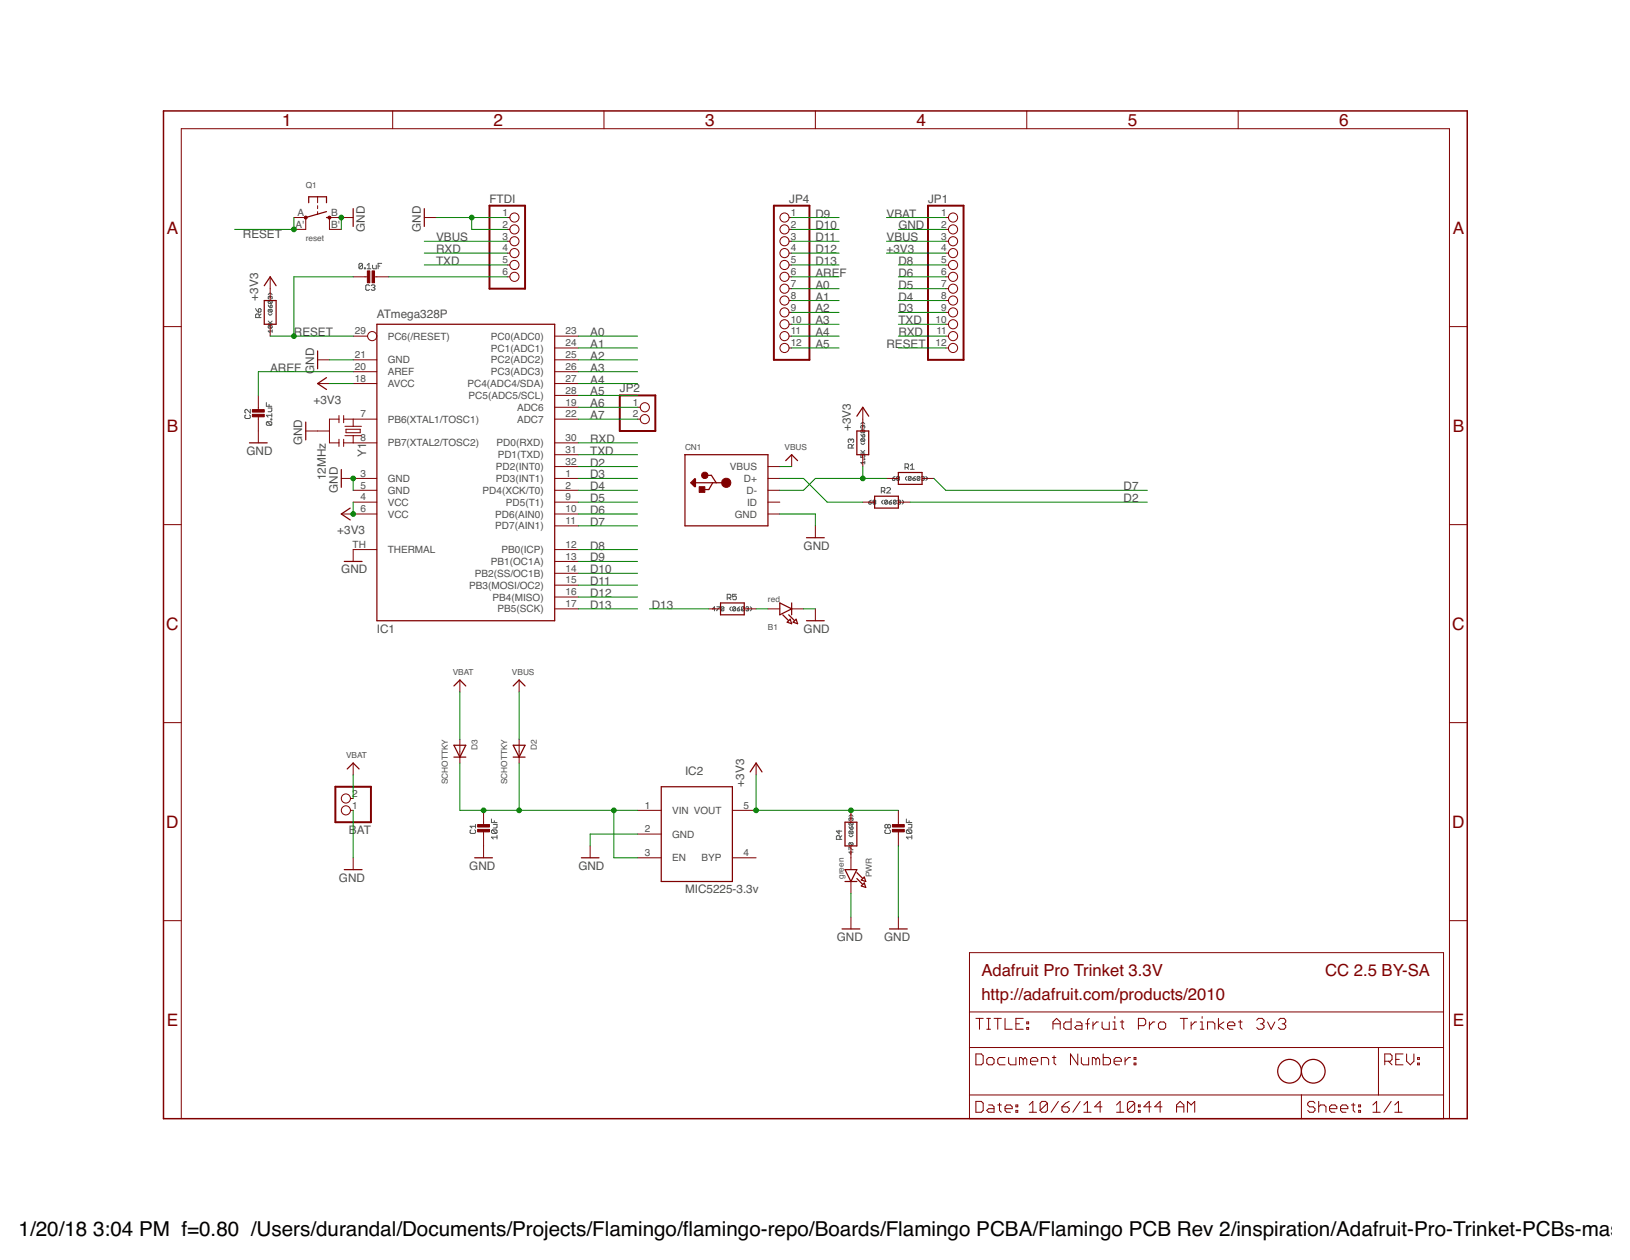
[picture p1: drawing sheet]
<svg xmlns="http://www.w3.org/2000/svg" width="279mm" height="216mm" viewBox="0 0 279 216" stroke-linecap="round" stroke-linejoin="round" font-family="sans-serif">
<g fill="none" stroke="#505050" stroke-width=".17">
<path d="M43.8 52.9l.5 .6M44.3 53l.3-.1 .1 .1v.3l-.1 .2h-.3zM44.4 54.4v-.4l-.1-.2h-.3l-.2 .2v.4h.9M44.7 53.8l-.3 .3M46 55.5h.7M46 55l.4 .5M46 53.7l.2 .3h.2l.3-.3M46 52.3l.3 .4M46 50.5l.2-.3h.2l.3 .3M46.1 51.5h.4l.2 .1-.2 .4M46.1 53h.4l.2 .1-.2 .4M46.1 55.8h.4l.2 .1-.2 .3"/>
<path d="M46.1 55.8l-.1 .3 .5 .1M46.1 51.5l-.1 .1 .1 .4h.4M46.1 53l-.1 .1 .1 .4h.4M46.1 55.8l.4 .4M46.1 53l.4 .5M46.1 51.5l.4 .5M46.3 50.9l.1-.1 .3 .1-.2 .3M46.3 50.9l-.1-.1-.2 .1 .1 .3M46.3 50.9v.1M46.4 52.3l.3 .1-.2 .3h-.2zM46.7 56.7h-.7l.2 .3M46.7 56.5v.5"/>
<path d="M46.7 55l-.4 .4M62.1 45.3l-.1-.2h-.3l-.2 .2v.6M62.1 45.3v.6l-.1 .2h-.3l-.2-.2M62.1 45.3l-.6 .6M62.5 45.9h.1v.2h-.1zM62.9 46.1h.7M62.9 45.4l.3-.3v1M63.3 49l-.1-.2h-.3l-.2 .2v.6l.2 .1h.3l.1-.1M63.6 49l.2-.2h.3l.2 .2-.2 .3M63.9 45.4v.5l.1 .2h.5v-.7M63.9 49.3h.2M64.1 49.3l.2 .1-.2 .3h-.3l-.2-.1"/>
<path d="M64.8 45.6h.3M65.4 45.1h-.6v1M42.1 71.1l-.1 .1v.4l.1 .1h.7l.1-.1v-.4l-.1-.1M42.9 70.1v.7l-.6-.7h-.2l-.1 .2v.3l.1 .2M45.7 69v.6h.9M45.8 72.3l-.1 .1v.3l.1 .2h.6M45.8 72.3h.6l.2 .1v.3l-.2 .2M45.8 72.3l.6 .6M46 69.9h.6v.5l-.2 .1h-.4M46.1 69.3v.3M46.4 71.8h.2v.1h-.2zM46.6 70.9v.6"/>
<path d="M46.6 71.2h-.9l.3 .3M145.9 75.4v.1M145.9 75.4l-.2-.2-.3 .2v.3l.1 .1M145.9 75.4l.1-.2 .3 .2v.3l-.1 .1M146 76.8v-.5l-.1-.1h-.4l-.1 .1v.5h.9M146.3 76.2l-.3 .3M147.6 77.9v.5h.3l-.1-.3 .1-.2 .3 .1-.1 .4M147.6 77.6h.6M147.6 77.2l.4 .4M147.6 75.9l.2 .2h.2l.2-.2M147.6 74.4l.3 .5M147.6 72.6l.2-.2h.2l.2 .2"/>
<path d="M147.7 73.7l.5 .1-.1 .3M147.7 75.2h.4l.1 .1-.1 .3M147.7 73.7l-.1 .1 .1 .3h.4M147.7 75.2l-.1 .1 .1 .3h.4M147.7 75.2l.4 .4M147.7 73.7l.4 .4M147.9 73l-.1-.1-.2 .1 .1 .4M147.9 73l.1-.1 .2 .1-.1 .4M147.9 74.5l.2-.1 .1 .4-.3 .1zM147.9 73v.2M148.1 78.6l.1 .2zM148.2 79.3h-.6l.2 .2"/>
<path d="M148.2 79v.5M148.2 77.2l-.3 .3M156.1 79.8l.3-.3v.9M148.9 86h.3l.2 .3-.4 .1zM149.4 85.7l-.5 .3M149.8 86l-.2 .1 .2 .3 .3-.1-.1-.3M149.8 86h.2M149.8 86l-.2-.1 .2-.2 .3 .1-.1 .2M151.1 84.2h.4l.2-.2v-.3l-.2-.2h-.4v1M151.4 85.7l-.2 .2v.2l.2 .3M151.4 84.2l.3 .3M152 83.7l.1-.2h.4l.1 .2v.2l-.6 .6h.6"/>
<path d="M152.1 85.8v.5l-.1 .1-.4-.1M152.1 85.8l-.5 .5M152.1 85.8l-.1-.1-.4 .1v.5M152.4 86h.3l.1 .3-.3 .1zM152.8 85.7l-.4 .3M153 82h.3l.1 .2-.3 .1zM153.4 81.6l-.4 .4M153.6 85.8l-.5 .5M153.6 85.8v.5l-.1 .1-.4-.1M153.6 85.8l-.1-.1-.4 .1v.5M153.8 82l-.1 .1 .1 .2 .4-.1-.1-.2M153.8 82h.3"/>
<path d="M153.8 82l-.1-.1 .1-.3 .4 .1-.1 .3M153.9 85.8l.3-.1 .1 .1-.1 .2M154.1 86h.1M154.2 86l.1 .1-.1 .3-.3-.1M154.6 85.7l.3 .2v.2l-.3 .3M155.1 80.1h.5l.1-.2v-.3l-.1-.1h-.5v.9M155.4 81.6l-.2 .3v.2l.2 .2M155.4 80.1l.3 .3M156.1 80.4h.6M156.2 81.7l-.1 .6-.4-.1M156.2 81.7l-.1-.1-.4 .1v.5M156.2 81.7l-.5 .5"/>
<path d="M156.5 82h.3l.1 .2-.3 .1zM156.9 81.6l-.4 .4M157.7 81.7v.5l-.2 .1-.3-.1M157.7 81.7l-.4-.1-.1 .6M157.7 81.7l-.5 .5M157.9 81.7l.4-.1 .1 .1-.1 .3M158.2 82h.1M158.3 82l.1 .1-.1 .2-.4-.1M158.7 81.6l.2 .3v.2l-.2 .2M122.6 104.3h-.5l.4-.3v.7M122.9 104h.4l-.4 .7M124.1 104.1l-.4-.1-.1 .6"/>
<path d="M124.1 104.1v.5l-.1 .1-.4-.1M124.1 104.1l-.5 .5M124.7 102.4h.4l.2-.1v-.3l-.2-.2h-.4v1M125 102.4l.3 .4M125.3 104l-.2 .2v.2l.2 .3M126.1 104.1l-.1-.1-.4 .1v.5M126.1 104.1v.5l-.1 .1-.4-.1M126.1 104.1l-.5 .5M126.2 101.8h-.6v.5l.3-.2 .3 .2v.3l-.2 .2h-.2l-.2-.2M126.4 104.3h.3l.1 .3-.3 .1zM126.8 104l-.4 .3M127.6 104.1l-.4-.1-.1 .6"/>
<path d="M127.6 104.1v.5l-.2 .1-.3-.1M127.6 104.1l-.5 .5M127.8 104.1l.4-.1 .1 .1-.1 .2M128.1 104.3h.1M128.2 104.3l.1 .1-.1 .3-.4-.1M128.6 104l.2 .2v.2l-.2 .3M145.5 139.9l.3-.3h.2l.2 .3M80.7 142.2l-.1 .1v.4l.1 .1h.7l.1-.1v-.4l-.1-.1M81.5 141.3v.6M81.5 141.6h-.9l.3 .3M84.2 140.3v.6h1M84.4 142.2l-.2 .1v.4l.2 .1h.6"/>
<path d="M84.4 142.2h.6l.2 .1v.4l-.2 .1M84.4 142.2l.6 .6M84.6 141.3h.6v.4l-.2 .2h-.4M84.7 140.6v.3M85.2 143.4h-1l.4 .4M85.2 143.1v.7M143.8 142.3v.6l-.4-.5h.9M144 143.8v-.4l-.2-.2h-.3l-.1 .2v.4h.9M144.3 143.2l-.3 .3M145.5 145.6v-.5l.7 .5M145.5 143.1l.3 .3h.2l.2-.3M145.5 141.6l.4 .5"/>
<path d="M145.6 140.9l-.1 .1 .1 .4h.5M145.6 142.4l-.1 .1 .1 .4h.5M145.6 144.4l-.1 .1 .1 .4h.5M145.6 144.4l.6 .1-.1 .4M145.6 140.9h.5l.1 .1-.1 .4M145.6 142.4l.6 .1-.1 .4M145.6 144.4l.5 .5M145.6 142.4l.5 .5M145.6 140.9l.5 .5M145.9 145.9v.5l-.4-.4h.7M145.9 140.3v.1M145.9 140.3l-.1-.1-.3 .1 .1 .3"/>
<path d="M145.9 140.3l.1-.1 .2 .1-.1 .3M146 141.6l.2 .2v.2l-.3 .1v-.3zM151.8 142.2l-.1 .1v.4l.1 .1h.7l.1-.1v-.4l-.1-.1M152.2 141.4l-.2-.1-.3 .1v.3l.1 .2 .4-.2M152.2 141.4l.1-.1 .3 .1v.3l-.1 .2-.3-.2M152.2 141.4v.3M155.4 140.3v.6h.9M155.5 142.2h.6l.2 .1v.4l-.2 .1M155.5 142.2l-.1 .1v.4l.1 .1h.6M155.5 142.2l.6 .6M155.7 141.3h.6v.4l-.2 .2h-.4M155.8 140.6v.3"/>
<path d="M156.3 143.4h-.9l.3 .4M156.3 143.1v.7"/>
</g>
<g fill="none" stroke="#800000" stroke-width=".21">
<path d="M52.9 34.7v-1h3.1v1M56 37.3h.5M56 36.3l-3.6 1M60.5 35.8v3M72.7 35.8v3M45.3 51.5h2v4.1h-2zM45.3 49l1-1.6 1 1.6M64.6 55.6h30.5v50.8h-30.5zM42.8 75.9h3M52.4 72.3v3.1M54.4 60.1v3.1M56 64.7l-1.6 1 1.6 1"/>
<path d="M117.4 77.9h14.2v12.2h-14.2v-12.2M134.7 78.9l1-1 1 1M146.9 73.9h2v4h-2zM146.9 71.3l1-1.5 1 1.5M58.5 80.5v3M59 96.2h3.1M60 87.1l-1.5 1 1.5 1M118.6 82.7l.3-.3v.7l-.2-.4M119 82.1h.2v1.3h-.2l-.6-.7zM119 82.1v1.1M119.2 82.7h5.3M121.1 81.4h.8l.9 1.3"/>
<path d="M122.2 82.7l-.7 1.2h-1M138.2 92.1h3.1M149.9 85h4.1v2.1h-4.1zM154 81h4.1v2h-4.1zM77.8 117.5l1-1 1 1M88 117.5l1-1 1 1M123.5 103.3h4.1v2h-4.1zM133.7 103.3l2 1-2 1zM134.2 105.3l1 1.1M135.2 105.3l1 1.1M135.4 106.1l.3 .8-.8-.3zM135.7 103.3v2"/>
<path d="M136.5 106.1l.2 .8-.7-.3zM138.2 106.4h3.1M59.5 131.8l1-1.1 1.1 1.1M77.8 129.7h2M77.8 127.7h2l-1 2zM88 127.7h2l-1 2zM88 129.7h2M113.3 134.8h12.2v16.2h-12.2zM128.6 132.3l1-1.6 1 1.6M59 149h3.1M81.4 147h3M99.7 147h3"/>
<path d="M144.3 159.2h3.1M144.8 151h2.1M144.8 140.9h2.1v4h-2.1zM144.8 149h2.1l-1 2zM146.9 150.5l1 1.1M146.9 149.5l1 1M147.6 151.8l.5-.5 .3 .8zM148.1 150.3l.3 .7-.8-.2zM152.5 159.2h3"/>
<circle cx="221" cy="183.6" r="2.03"/>
<circle cx="225.1" cy="183.6" r="2.03"/>
</g>
<g fill="none" stroke="#800000" stroke-width=".17">
<path d="M67.3 19v3.1M103.5 19v3.1M139.8 19v3.1M176 19v3.1M212.2 19v3.1M50.4 37.3h2v2h-2M54.4 33.7v1M54.4 35.2v.6M54.4 36.3v.5M60.5 37.3h-4v2h2M72.7 37.3h2.1M87 37.3h.4"/>
<path d="M87 39.3h.4M135.3 37.3h.4M135.3 39.3h.4M162.1 37.3h.5M162.1 39.3h.5M28 56h3.1M46.3 47.4v4.1M46.3 55.6v2M60.5 57.6h2.5M60.5 47.4h2.7M64 47.4h2.6M87 41.3h.4"/>
<path d="M87 43.4h.4M87 45.4h.4M87 47.4h.4M95.1 59.6h4M95.1 57.6h4M135.3 59.6h.4M135.3 57.6h.4M135.3 41.3h.4M135.3 43.4h.4M135.3 45.4h.4M135.3 47.4h.4M135.3 49.5h.4"/>
<path d="M135.3 51.5h.4M135.3 53.5h.4M135.3 55.6h.4M162.1 59.6h.5M162.1 57.6h.5M162.1 41.3h.5M162.1 43.4h.5M162.1 45.4h.5M162.1 47.4h.5M162.1 49.5h.5M162.1 51.5h.5M162.1 53.5h.5"/>
<path d="M162.1 55.6h.5M248.5 56h3M44.3 67.8v2.6M44.3 71.2v4.7M52.4 73.9h4.1M54.4 61.7h2.1M54.4 65.7h2.1M58.1 71.8h-1.6v4.1h1.6M58.1 71.2v1.2M58.1 75.3v1.2M58.9 75.9h5.7M58.9 71.8h5.7"/>
<path d="M58.9 71.2v1.2M58.9 75.3v1.2M59.1 74.7h2.9M59.1 73h2.9M59.3 73.6h2.4v.5h-2.4zM60.5 61.7h4.1M60.5 63.7h4.1M60.5 65.7h4.1M60.5 71.8v1.2M60.5 74.7v1.2M95.1 79.9h4M95.1 75.9h4"/>
<path d="M95.1 71.8h4M95.1 61.7h4M95.1 63.7h4M95.1 65.7h4M95.1 77.9h4M95.1 69.8h4M95.1 67.8h4M109.3 71.8h.4M109.3 69.8h.4M131.6 79.9h2.1M135.7 77.9v2M147.9 69.8v4.1"/>
<path d="M147.9 77.9v2M28 89.9h3.1M58.5 82h6.1M58.5 88.1h6.1M60.5 86h4.1M60.5 84h4.1M64.6 94.2h-4.1v2M95.1 82h4M95.1 86h4M95.1 84h4M95.1 88.1h4M95.1 98.2h4"/>
<path d="M95.1 96.2h4M95.1 94.2h4M95.1 90.1h4M131.6 82h2.1M131.6 86h2.1M131.6 84h2.1M131.6 88.1h2.1M139.8 90.1v2M147.9 86h2M152 82h2M154 86h2M158.1 82h2"/>
<path d="M248.5 89.9h3M78.8 116.5v2.1M89 116.5v2.1M95.1 104.3h4M95.1 102.3h4M95.1 100.3h4M121.5 104.3h2M127.6 104.3h2M131.6 104.3h2.1M135.7 104.3h2M139.8 104.3v2.1M28 123.8h3.1"/>
<path d="M60.1 138.9h.4M60.1 136.8h.4M60.5 130.7v2.1M78.8 126.7v4M82.9 138.9v2.6M89 126.7v4M109.3 138.9h4M125.5 138.9h4.1M129.6 130.7v2.1M145.9 138.9v2M154 138.9v2.6M248.5 123.8h3"/>
<path d="M28 157.8h3.1M60.5 147v2M82.9 142.3v4.7M101.2 144.9v2.1M109.3 142.9h4M109.3 147h4M125.5 147h4.1M145.9 144.9v4.1M145.9 151v2.1M145.9 157.1v2.1M154 142.3v2.6M154 157.1v2.1"/>
<path d="M248.5 157.8h3M166.2 163.2h81.2v28.5h-81.2zM166.2 179.5h81.2M166.2 173.4h81.2M167.3 174.5h1.2M167.9 174.5v1.9M169.1 174.5h.7M169.1 176.4h.7M169.5 174.5v1.9M170.4 174.5h1.2M171 174.5v1.9M172.3 174.5v1.9h1.2"/>
<path d="M174.1 175.4h.7M175.4 174.5h-1.3v1.9h1.3M176 175.1h.3v.3h-.3zM176 176.1h.3v.3h-.3zM180.5 175.4h1.2M180.5 176.4v-1.3l.6-.6 .6 .6v1.3M183.6 174.5v1.9h-.9l-.3-.3v-.7l.3-.3h.9M184.5 175.1h.7l.3 .3v1h-1l-.3-.3 .3-.4h1M186.1 175.4h.6M186.7 174.5l-.3 .3v1.6M187.3 175.1v1.3M188.3 175.1h-.3l-.7 .6"/>
<path d="M188.9 175.1v1l.3 .3h.9v-1.3M190.8 176.4h.6M190.8 175.1h.3v1.3M191.1 174.2v.3M192 175.1h.6M192.3 174.8v1.3l.3 .3M195.1 175.7h1l.3-.3v-.6l-.3-.3h-1v1.9M197 175.1v1.3M198 175.1h-.4l-.6 .6M198.6 175.4l.3-.3h.6l.3 .3v.7l-.3 .3h-.6l-.3-.3zM202.3 174.5h1.3M202.9 174.5v1.9"/>
<path d="M204.2 175.1v1.3M205.1 175.1h-.3l-.6 .6M205.7 176.4h.7M205.7 175.1h.4v1.3M206.1 174.2v.3M207 176.4v-1.3h.9l.3 .3v1M208.9 174.5v1.9M209.8 175.1l-.9 .6 .9 .7M210.4 175.7h1.3v-.3l-.4-.3h-.6l-.3 .3v.7l.3 .3h.6M212.3 175.1h.6M212.6 174.8v1.3l.3 .3M215.4 174.8l.3-.3h.6l.4 .3v.3l-.4 .3"/>
<path d="M216 175.4h.3M216.3 175.4l.4 .3v.4l-.4 .3h-.6l-.3-.3M217.3 175.1l.6 1.3 .6-1.3M219.1 174.8l.4-.3h.6l.3 .3v.3l-.3 .3M219.8 175.4h.3M220.1 175.4l.3 .3v.4l-.3 .3h-.6l-.4-.3M236.3 179.5v8.1M31.1 191.7v-169.6h217.4v169.6M166.2 187.6h81.2M167.3 180.6h.9l.3 .3v1.3l-.3 .3h-.9zM167.3 188.7h.9l.3 .3v1.3l-.3 .3h-.9zM169.1 181.5l.4-.3h.6l.3 .3v.7l-.3 .3h-.6l-.4-.3z"/>
<path d="M169.5 189.3h.6l.3 .4v.9h-.9l-.4-.3 .4-.3h.9M171 189.3h.6M171.3 189v1.3l.3 .3M172.3 190h1.2v-.3l-.3-.4h-.6l-.3 .4v.6l.3 .3h.6M172.3 181.2h-1l-.3 .3v.7l.3 .3h1M172.9 181.2v1l.3 .3h.9v-1.3M174.1 190.3h.4v.3h-.4zM174.1 189.3h.4v.4h-.4zM175.4 181.5l.3-.3 .3 .3v1M175.4 181.5l-.3-.3h-.3v1.3M175.4 181.5v1M176.4 190.6h1.3"/>
<path d="M176.4 189.3l.6-.6v1.9M176.6 181.8h1.3v-.3l-.3-.3h-.6l-.4 .3v.7l.4 .3h.6M178.5 182.5v-1.3h.9l.3 .3v1M179.5 189v1.3l-.3 .3h-.6l-.3-.3M179.5 189l-.3-.3h-.6l-.3 .3v1.3M179.5 189l-1.2 1.3M180.4 181.2h.6M180.7 180.9v1.3l.3 .3M181.4 188.7l-1.2 1.9M182 189.7h1l.3 .3v.3l-.3 .3h-.6l-.4-.3zM183.3 188.7l-.7 .3-.6 .7M184.7 180.6v1.9l-1.2-1.9v1.9"/>
<path d="M185.1 188.7l-1.2 1.9M185.4 181.2v1l.3 .3h.9v-1.3M185.8 190.6h1.2M185.8 189.3l.6-.6v1.9M187.9 181.5l-.4-.3h-.3v1.3M187.9 181.5v1M187.9 181.5l.3-.3 .3 .3v1M188.9 189.7h-1.3l1-1v1.9M189.1 180.6v1.9h.9l.4-.3v-.7l-.4-.3h-.9M191 181.8h1.2v-.3l-.3-.3h-.6l-.3 .3v.7l.3 .3h.6M191.4 190.6h1.2M191.4 189.3l.6-.6v1.9"/>
<path d="M192.8 181.2v1.3M193.8 181.2h-.3l-.7 .6M194.4 182.2h.3v.3h-.3zM194.4 181.2h.3v.3h-.3zM194.5 189v1.3l-.3 .3h-.6l-.3-.3M194.5 189l-.3-.3h-.6l-.3 .3v1.3M194.5 189l-1.2 1.3M195.1 190.3h.3v.3h-.3zM195.1 189.3h.3v.4h-.3zM197.3 189.7h-1.2l.9-1v1.9M199.2 189.7h-1.3l1-1v1.9M201.7 189.7h1.2"/>
<path d="M201.7 190.6v-1.3l.6-.6 .6 .6v1.3M203.5 190.6v-1.9l.7 .6 .6-.6v1.9M223.1 187.6v4.1M225.4 189l-.3-.3h-.6l-.3 .3v.3l.3 .4h.6l.3 .3v.3l-.3 .3h-.6l-.3-.3M226 189.7l.4-.4h.6l.3 .4v.9M226 188.7v1.9M227.9 190h1.3v-.3l-.4-.4h-.6l-.3 .4v.6l.3 .3h.6M229.8 190h1.2v-.3l-.3-.4h-.6l-.3 .4v.6l.3 .3h.6M231.6 189.3h.7M232 189v1.3l.3 .3M232.9 190.3h.3v.3h-.3zM232.9 189.3h.3v.4h-.3z"/>
<path d="M235.3 190.6h1.3M235.3 189.3l.7-.6v1.9M237.4 181.8h.9l.3-.3v-.6l-.3-.3h-.9v1.9M238 181.8l.6 .7M238.5 188.7l-1.3 1.9M239.1 190.6h1.2M239.1 189.3l.6-.6v1.9M239.2 181.5h.7M240.5 180.6h-1.3v1.9h1.3M241.1 180.6v1.2l.6 .7 .7-.7v-1.2M243 182.2h.3v.3h-.3zM243 181.2h.3v.3h-.3z"/>
<circle cx="88.2" cy="37.3" r=".78"/>
<circle cx="88.2" cy="39.3" r=".78"/>
<circle cx="134.5" cy="37.3" r=".78"/>
<circle cx="134.5" cy="39.3" r=".78"/>
<circle cx="163.4" cy="37.3" r=".78"/>
<circle cx="163.4" cy="39.3" r=".78"/>
<circle cx="63.8" cy="57.6" r=".78"/>
<circle cx="88.2" cy="47.4" r=".78"/>
<circle cx="88.2" cy="43.4" r=".78"/>
<circle cx="88.2" cy="45.4" r=".78"/>
<circle cx="88.2" cy="41.3" r=".78"/>
<circle cx="134.5" cy="57.6" r=".78"/>
<circle cx="134.5" cy="59.6" r=".78"/>
<circle cx="134.5" cy="49.5" r=".78"/>
<circle cx="134.5" cy="55.6" r=".78"/>
<circle cx="134.5" cy="51.5" r=".78"/>
<circle cx="134.5" cy="53.5" r=".78"/>
<circle cx="134.5" cy="43.4" r=".78"/>
<circle cx="134.5" cy="41.3" r=".78"/>
<circle cx="134.5" cy="47.4" r=".78"/>
<circle cx="134.5" cy="45.4" r=".78"/>
<circle cx="163.4" cy="49.5" r=".78"/>
<circle cx="163.4" cy="57.6" r=".78"/>
<circle cx="163.4" cy="59.6" r=".78"/>
<circle cx="163.4" cy="51.5" r=".78"/>
<circle cx="163.4" cy="55.6" r=".78"/>
<circle cx="163.4" cy="47.4" r=".78"/>
<circle cx="163.4" cy="41.3" r=".78"/>
<circle cx="163.4" cy="45.4" r=".78"/>
<circle cx="163.4" cy="53.5" r=".78"/>
<circle cx="163.4" cy="43.4" r=".78"/>
<circle cx="110.5" cy="69.8" r=".78"/>
<circle cx="110.5" cy="71.8" r=".78"/>
<circle cx="59.3" cy="138.9" r=".78"/>
<circle cx="59.3" cy="136.8" r=".78"/>
</g>
<path d="M28 19h223.5v172.7h-223.5z" fill="none" stroke="#800000" stroke-width=".25"/>
<g fill="#800000" stroke="#800000" stroke-width=".17">
<path d="M153 142.1h2v.4h-2z"/>
<path d="M153 141.3h2v.4h-2z"/>
<path d="M81.9 142.1h2v.4h-2z"/>
<path d="M81.9 141.3h2v.4h-2z"/>
<path d="M119.8 83.4h1v1h-1z"/>
<path d="M43.3 71h2v.4h-2z"/>
<path d="M43.3 70.2h2v.4h-2z"/>
<path d="M63.8 46.4h.4v2.1h-.4z"/>
<path d="M63 46.4h.4v2.1h-.4z"/>
</g>
<g fill="#800000" stroke="#800000" stroke-width=".17">
<circle cx="52.4" cy="37.3" r=".27"/>
<circle cx="56.5" cy="37.3" r=".27"/>
<circle cx="124.5" cy="82.7" r=".8"/>
<circle cx="120.8" cy="81.5" r=".56"/>
</g>
<path d="M83.9 35.2h6.1v14.3h-6.1zM132.7 35.2h6v26.5h-6zM159.1 35.2h6.1v26.5h-6.1zM106.2 67.8h6.1v6.1h-6.1zM57.5 134.8h6.1v6.1h-6.1z" fill="none" stroke="#800000" stroke-width=".34"/>
<g fill="none" stroke="#008000" stroke-width=".17">
<path d="M50.4 37.3v2h-10.2M58.5 37.3v2M74.8 37.3h12.2M80.9 37.3v2h6.1M135.7 39.3h8.1M135.7 37.3h8.1M152 37.3h10.1M154 39.3h8.1M46.3 57.6h14.2M60.5 47.4h-10.1v10.2M66.6 47.4h20.4M72.7 43.4h14.3"/>
<path d="M72.7 41.3h14.3M72.7 45.4h14.3M99.1 57.6h10.2M99.1 59.6h10.2M135.7 43.4h8.1M135.7 41.3h8.1M135.7 57.6h8.1M135.7 47.4h8.1M135.7 59.6h8.1M135.7 45.4h8.1M135.7 49.5h8.1M135.7 51.5h8.1"/>
<path d="M135.7 53.5h8.1M135.7 55.6h8.1M152 43.4h10.1M152 41.3h10.1M154 57.6h8.1M154 47.4h8.1M154 59.6h8.1M154 45.4h8.1M154 49.5h8.1M154 51.5h8.1M154 53.5h8.1M154 55.6h8.1"/>
<path d="M56.5 61.7h4M56.5 65.7h4M60.5 63.7h-16.2v4.1M99.1 61.7h10.2M99.1 65.7h10.2M99.1 79.9h10.2M99.1 63.7h10.2M99.1 67.8h10.2M99.1 77.9h10.2M99.1 75.9h10.2M99.1 69.8h10.2M99.1 71.8h10.2"/>
<path d="M133.7 79.9h2M147.9 79.9v2.1M60.5 82v2M60.5 86v2.1M99.1 88.1h10.2M99.1 82h10.2M99.1 86h10.2M99.1 84h10.2M99.1 98.2h10.2M99.1 90.1h10.2M99.1 94.2h10.2M99.1 96.2h10.2"/>
<path d="M133.7 88.1h6.1v2M133.7 82h4l4.1 4h6.1M152 82h-12.2l-2.1 2h-4M156 86h40.7M160.1 82l2 2h34.6M78.8 118.6v8.1M89 118.6v8.1M99.1 104.3h10.2M99.1 100.3h10.2M99.1 102.3h10.2M111.3 104.3h10.2M129.6 104.3h2"/>
<path d="M137.7 104.3h2.1M60.5 132.8v4M60.5 138.9v8.1M78.8 130.7v8.2h30.5M89 130.7v8.2M105.2 138.9v8.1h4.1M129.6 132.8v6.1h24.4M109.3 142.9h-8.1v2M145.9 153.1v4M154 144.9v12.2"/>
</g>
<g fill="#008000" stroke="#008000" stroke-width=".17">
<circle cx="58.5" cy="37.3" r=".4"/>
<circle cx="60.5" cy="82" r=".4"/>
<circle cx="80.9" cy="37.3" r=".4"/>
<circle cx="129.6" cy="138.9" r=".4"/>
<circle cx="145.9" cy="138.9" r=".4"/>
<circle cx="60.5" cy="88.1" r=".4"/>
<circle cx="147.9" cy="82" r=".4"/>
<circle cx="105.2" cy="138.9" r=".4"/>
<circle cx="89" cy="138.9" r=".4"/>
<circle cx="82.9" cy="138.9" r=".4"/>
<circle cx="50.4" cy="39.3" r=".4"/>
<circle cx="50.4" cy="57.6" r=".4"/>
</g>
<g font-size="3.5">
<text x="3.2" y="211.7">1/20/18</text>
<text x="16" y="211.7">3:04 PM f=0.80 /Users/durandal/Documents/Projects/Flamingo/famingo-repo/Boards/Flamingo PCBA/Flamingo PCB Rev 2/inspiration/Adafruit-Pro-Trinket-PCBs-maste</text>
<text x="117" y="211.7">l</text>
</g>
<g font-size="2.9" fill="#800000">
<text x="48.4" y="21.6">1</text>
<text x="84.6" y="21.6">2</text>
<text x="120.8" y="21.6">3</text>
<text x="157.1" y="21.6">4</text>
<text x="193.3" y="21.6">5</text>
<text x="229.5" y="21.6">6</text>
<text x="28.6" y="40">A</text>
<text x="249" y="40">A</text>
<text x="28.6" y="74">B</text>
<text x="249" y="74">B</text>
<text x="28.5" y="107.9">C</text>
<text x="248.9" y="107.9">C</text>
<text x="28.5" y="141.8">D</text>
<text x="248.9" y="141.8">D</text>
<text x="168.2" y="167.3">Adafruit Pro Trinket 3.3V</text>
<text x="227.1" y="167.3">CC 2.5 BY-SA</text>
<text x="168.2" y="171.4">http://adafruit.com/products/2010</text>
<text x="28.6" y="175.8">E</text>
<text x="249" y="175.8">E</text>
</g>
<g font-size="2" fill="#505050">
<text x="83.9" y="34.7">FTDI</text>
<text x="135.3" y="34.7">JP4</text>
<text x="159.1" y="34.7">JP1</text>
<text x="41.6" y="40.7">RESET</text>
<text x="62.6" y="39.7" transform="rotate(-90 62.6 39.7)">GND</text>
<text x="72.1" y="39.7" transform="rotate(-90 72.1 39.7)">GND</text>
<text x="74.8" y="41.3">VBUS</text>
<text x="139.8" y="39.3">D10</text>
<text x="139.8" y="41.3">D11</text>
<text x="139.8" y="37.3">D9</text>
<text x="152" y="41.3">VBUS</text>
<text x="152" y="37.3">VBAT</text>
<text x="154" y="39.3">GND</text>
<text x="74.8" y="45.4">TXD</text>
<text x="74.8" y="43.4">RXD</text>
<text x="139.8" y="43.4">D12</text>
<text x="139.8" y="45.4">D13</text>
<text x="139.8" y="47.4">AREF</text>
<text x="152" y="43.4">+3V3</text>
<text x="154" y="47.4">D6</text>
<text x="154" y="45.4">D8</text>
<text x="44.3" y="51.5" transform="rotate(-90 44.3 51.5)">+3V3</text>
<text x="139.8" y="49.5">A0</text>
<text x="139.8" y="51.5">A1</text>
<text x="139.8" y="53.5">A2</text>
<text x="154" y="53.5">D3</text>
<text x="154" y="51.5">D4</text>
<text x="154" y="49.5">D5</text>
<text x="50.4" y="57.6">RESET</text>
<text x="64.6" y="54.6">ATmega328P</text>
<text x="101.2" y="57.6">A0</text>
<text x="101.2" y="59.6">A1</text>
<text x="139.8" y="55.6">A3</text>
<text x="139.8" y="57.6">A4</text>
<text x="139.8" y="59.6">A5</text>
<text x="152" y="59.6">RESET</text>
<text x="154" y="55.6">TXD</text>
<text x="154" y="57.6">RXD</text>
<text x="46.3" y="63.7">AREF</text>
<text x="53.8" y="64.1" transform="rotate(-90 53.8 64.1)">GND</text>
<text x="101.2" y="61.7">A2</text>
<text x="101.2" y="63.7">A3</text>
<text x="101.2" y="65.7">A4</text>
<text x="53.8" y="69.2">+3V3</text>
<text x="101.2" y="67.8">A5</text>
<text x="101.2" y="69.8">A6</text>
<text x="101.2" y="71.8">A7</text>
<text x="106.2" y="67.2">JP2</text>
<text x="42.2" y="77.9">GND</text>
<text x="51.8" y="76.3" transform="rotate(-90 51.8 76.3)">GND</text>
<text x="101.2" y="77.9">TXD</text>
<text x="101.2" y="75.9">RXD</text>
<text x="145.9" y="73.9" transform="rotate(-90 145.9 73.9)">+3V3</text>
<text x="55.9" y="82.3" transform="rotate(-90 55.9 82.3)">12MHz</text>
<text x="62.8" y="78.3" transform="rotate(-90 62.8 78.3)">Y1</text>
<text x="101.2" y="82">D3</text>
<text x="101.2" y="79.9">D2</text>
<text x="57.9" y="84.4" transform="rotate(-90 57.9 84.4)">GND</text>
<text x="101.2" y="84">D4</text>
<text x="101.2" y="88.1">D6</text>
<text x="101.2" y="86">D5</text>
<text x="192.6" y="84">D7</text>
<text x="192.6" y="86">D2</text>
<text x="57.8" y="91.5">+3V3</text>
<text x="101.2" y="90.1">D7</text>
<text x="101.2" y="94.2">D8</text>
<text x="137.7" y="94.2">GND</text>
<text x="58.5" y="98.2">GND</text>
<text x="101.2" y="98.2">D10</text>
<text x="101.2" y="100.3">D11</text>
<text x="101.2" y="96.2">D9</text>
<text x="101.2" y="102.3">D12</text>
<text x="101.2" y="104.3">D13</text>
<text x="111.7" y="104.3">D13</text>
<text x="64.6" y="108.4">IC1</text>
<text x="137.7" y="108.4">GND</text>
<text x="117.4" y="132.8">IC2</text>
<text x="127.6" y="134.8" transform="rotate(-90 127.6 134.8)">+3V3</text>
<text x="59.8" y="142.8">BAT</text>
<text x="80.4" y="149">GND</text>
<text x="99.1" y="149">GND</text>
<text x="58.1" y="151.1">GND</text>
<text x="117.4" y="153.1">MIC5225-3.3v</text>
<text x="143.4" y="161.2">GND</text>
<text x="151.6" y="161.2">GND</text>
</g>
<g font-size="1.7" fill="#505050">
<text x="50.7" y="39">A'</text>
<text x="51" y="37">A</text>
<text x="56.8" y="37">B</text>
<text x="56.8" y="39">B'</text>
<text x="86.2" y="37">1</text>
<text x="86.2" y="39">2</text>
<text x="86.2" y="41.1">3</text>
<text x="135.5" y="37">1</text>
<text x="135.5" y="39">2</text>
<text x="135.5" y="41.1">3</text>
<text x="161.3" y="37">1</text>
<text x="161.3" y="39">2</text>
<text x="161.3" y="41.1">3</text>
<text x="86.2" y="43.1">4</text>
<text x="86.2" y="45.1">5</text>
<text x="86.2" y="47.2">6</text>
<text x="135.5" y="43.1">4</text>
<text x="135.5" y="45.1">5</text>
<text x="135.5" y="47.2">6</text>
<text x="161.3" y="43.1">4</text>
<text x="161.3" y="45.1">5</text>
<text x="161.3" y="47.2">6</text>
<text x="135.5" y="49.2">7</text>
<text x="135.5" y="51.2">8</text>
<text x="135.5" y="53.3">9</text>
<text x="161.3" y="49.2">7</text>
<text x="161.3" y="51.2">8</text>
<text x="161.3" y="53.3">9</text>
<text x="60.8" y="57.3">29</text>
<text x="66.5" y="58.2">PC6(/RESET)</text>
<text x="84.1" y="58.2">PC0(ADC0)</text>
<text x="96.9" y="59.3">24</text>
<text x="96.9" y="57.3">23</text>
<text x="135.5" y="55.3">10</text>
<text x="135.5" y="57.3">11</text>
<text x="135.5" y="59.3">12</text>
<text x="160.4" y="55.3">10</text>
<text x="160.4" y="59.3">12</text>
<text x="160.5" y="57.3">11</text>
<text x="60.8" y="61.4">21</text>
<text x="60.8" y="63.4">20</text>
<text x="60.8" y="65.4">18</text>
<text x="66.5" y="62.3">GND</text>
<text x="66.5" y="64.3">AREF</text>
<text x="84.1" y="64.3">PC3(ADC3)</text>
<text x="84.1" y="62.3">PC2(ADC2)</text>
<text x="84.1" y="60.2">PC1(ADC1)</text>
<text x="96.9" y="65.4">27</text>
<text x="96.9" y="63.4">26</text>
<text x="96.9" y="61.4">25</text>
<text x="61.8" y="71.5">7</text>
<text x="66.5" y="66.3">AVCC</text>
<text x="80.1" y="66.3">PC4(ADC4/SDA)</text>
<text x="80.3" y="68.4">PC5(ADC5/SCL)</text>
<text x="88.6" y="70.4">ADC6</text>
<text x="96.9" y="71.5">22</text>
<text x="96.9" y="69.5">19</text>
<text x="96.9" y="67.5">28</text>
<text x="108.5" y="69.5">1</text>
<text x="108.5" y="71.5">2</text>
<text x="61.8" y="75.6">8</text>
<text x="66.5" y="76.5">PB7(XTAL2/TOSC2)</text>
<text x="66.5" y="72.4">PB6(XTAL1/TOSC1)</text>
<text x="85.1" y="76.5">PD0(RXD)</text>
<text x="88.6" y="72.4">ADC7</text>
<text x="96.9" y="77.6">31</text>
<text x="96.9" y="75.6">30</text>
<text x="61.8" y="81.7">3</text>
<text x="61.8" y="83.7">5</text>
<text x="66.5" y="82.6">GND</text>
<text x="85" y="82.6">PD3(INT1)</text>
<text x="85" y="80.6">PD2(INT0)</text>
<text x="85.3" y="78.5">PD1(TXD)</text>
<text x="96.9" y="83.7">2</text>
<text x="96.9" y="81.7">1</text>
<text x="96.9" y="79.7">32</text>
<text x="125.1" y="80.6">VBUS</text>
<text x="127.5" y="82.6">D+</text>
<text x="61.8" y="85.8">4</text>
<text x="61.8" y="87.8">6</text>
<text x="66.5" y="84.6">GND</text>
<text x="66.5" y="86.7">VCC</text>
<text x="66.5" y="88.7">VCC</text>
<text x="82.7" y="84.6">PD4(XCK/T0)</text>
<text x="84.9" y="88.7">PD6(AIN0)</text>
<text x="86.7" y="86.7">PD5(T1)</text>
<text x="96.9" y="89.8">11</text>
<text x="96.9" y="87.8">10</text>
<text x="96.9" y="85.8">9</text>
<text x="126" y="88.7">GND</text>
<text x="128" y="84.6">D-</text>
<text x="128.1" y="86.7">ID</text>
<text x="60.4" y="93.9">TH</text>
<text x="66.5" y="94.8">THERMAL</text>
<text x="84.9" y="90.7">PD7(AIN1)</text>
<text x="86" y="94.8">PB0(ICP)</text>
<text x="96.9" y="95.9">13</text>
<text x="96.9" y="93.9">12</text>
<text x="80.4" y="100.9">PB3(MOSI/OC2)</text>
<text x="81.4" y="98.8">PB2(SS/OC1B)</text>
<text x="84.1" y="96.8">PB1(OC1A)</text>
<text x="96.9" y="100">15</text>
<text x="96.9" y="97.9">14</text>
<text x="84.4" y="102.9">PB4(MISO)</text>
<text x="85.3" y="104.9">PB5(SCK)</text>
<text x="96.9" y="104">17</text>
<text x="96.9" y="102">16</text>
<text x="60.4" y="136.5">2</text>
<text x="60.4" y="138.6">1</text>
<text x="110.5" y="138.6">1</text>
<text x="110.5" y="142.6">2</text>
<text x="115.2" y="139.5">VIN VOUT</text>
<text x="115.2" y="143.5">GND</text>
<text x="127.4" y="138.6">5</text>
<text x="110.5" y="146.7">3</text>
<text x="115.2" y="147.6">EN</text>
<text x="120.2" y="147.6">BYP</text>
<text x="127.4" y="146.7">4</text>
</g>
<g font-size="1.4" fill="#505050">
<text x="52.4" y="32.2">Q1</text>
<text x="52.4" y="41.3">reset</text>
<text x="117.4" y="77.1">CN1</text>
<text x="134.5" y="77.1">VBUS</text>
<text x="131.6" y="103.1">red</text>
<text x="131.6" y="107.9">B1</text>
<text x="77.6" y="115.7">VBAT</text>
<text x="87.8" y="115.7">VBUS</text>
<text x="59.3" y="129.9">VBAT</text>
<text x="81.9" y="128.5" transform="rotate(-90 81.9 128.5)">D3</text>
<text x="92" y="128.5" transform="rotate(-90 92 128.5)">D2</text>
<text x="76.8" y="134.4" transform="rotate(-90 76.8 134.4)">SCHOTTKY</text>
<text x="86.9" y="134.4" transform="rotate(-90 86.9 134.4)">SCHOTTKY</text>
<text x="144.6" y="150.6" transform="rotate(-90 144.6 150.6)">green</text>
<text x="149.4" y="150.3" transform="rotate(-90 149.4 150.3)">PWR</text>
</g>
</svg>
